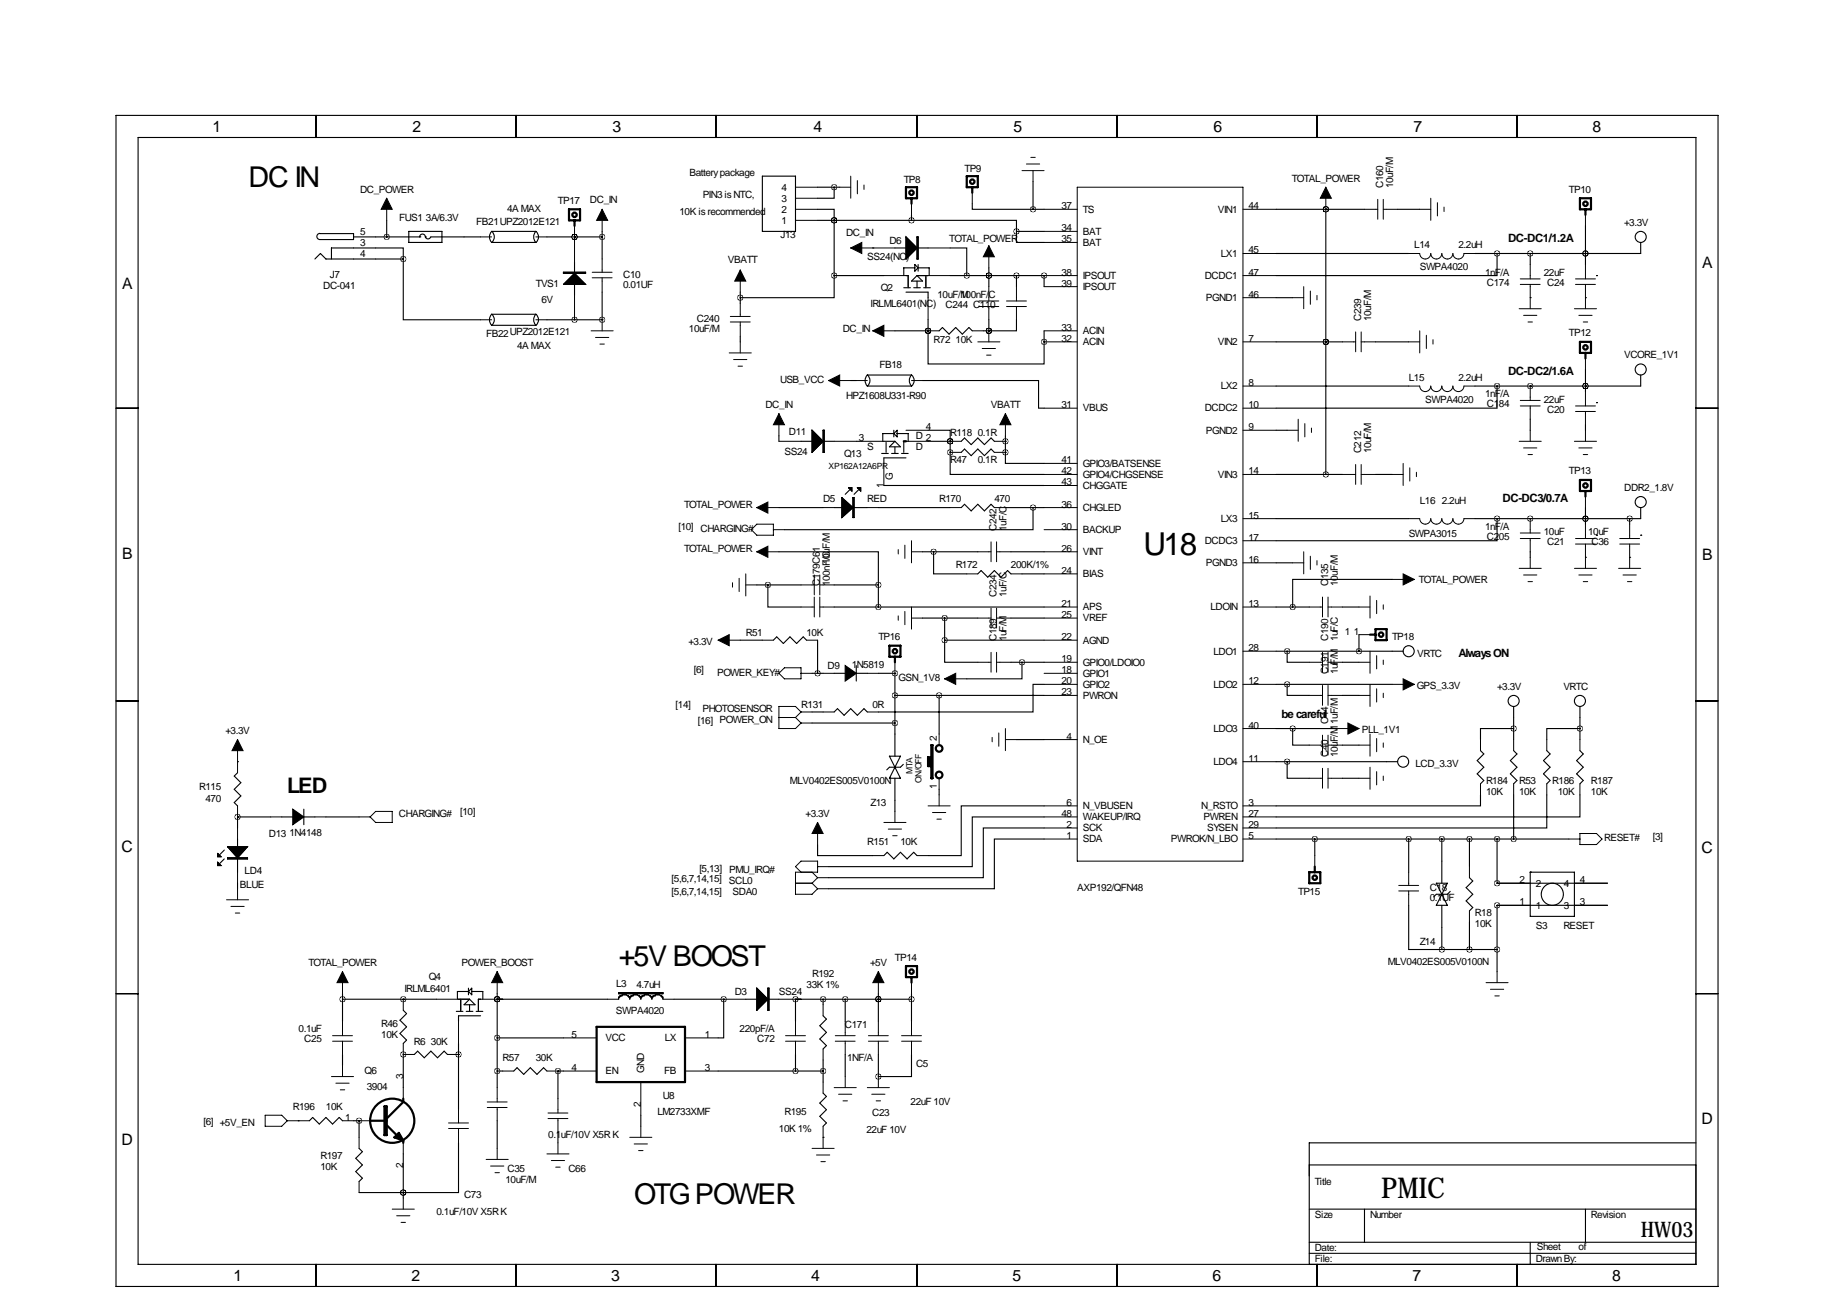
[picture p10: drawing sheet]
<svg xmlns="http://www.w3.org/2000/svg" width="419mm" height="297mm" viewBox="0 0 419 297" stroke-linecap="round" stroke-linejoin="round" font-family="sans-serif">
<g fill="none" stroke="#000" stroke-width=".25">
<path d="M26.7 26.5h368.3v269.3h-368.3zM31.7 31.6h358.2v259.1h-358.2zM72.6 26.5v5.1M118.6 26.5v5.1M164.6 26.5v5.1M210.8 26.5v5.1M256.8 26.5v5.1M302.8 26.5v5.1M348.7 26.5v5.1M72.4 59.5l1.3-1.2 1.2 1.2h17.8M73 53.9l.5-.2h7.8v1.4h-7.8a.71 .71 0 0 1-.6-.5 .71 .71 0 0 1 .1-.7zM76.2 59.5v-2.5h16.5v2.5"/>
<path d="M81.3 54.5h15.2M88.9 54.5h.1M88.9 50.7v3.8M92.7 59.5v14h17.8M94 53.2h7.6v2.5h-7.6zM96.5 54.5a.66 .66 0 0 1 .6-.7 .66 .66 0 0 1 .7 .7M96.5 54.5h.1M97.8 54.5a.66 .66 0 0 0 .6 .4 .66 .66 0 0 0 .6-.4M97.8 54.5h.1M99.1 54.5h11.4M113 55.7a1.83 1.83 0 0 1 0-2.5h10.2a1.83 1.83 0 0 0 0 2.5M113 53.2a1.68 1.68 0 0 1 0 2.6l10.2-.1"/>
<path d="M123.2 53.2a1.68 1.68 0 0 1 0 2.6M125.7 54.5h12.7M132.1 54.5h.1M132.1 54.5v.7M138.4 53.2v6.3M175.3 40.5h7.6v12.7h-7.6zM188 48.1h3.8v2.6M188 43h5M188 50.7h21.5M191.8 43v2.6h-3.8M191.8 50.7h.1M191.8 50.7v12.7"/>
<path d="M200.7 57h.1M205.7 57h7.7M208.3 54.5l2.5 2.5-2.5 2.5zM209.5 50.7h24.2v2.5M209.5 49.4v1.3M210.8 54.5h.3v5h-.3zM218.4 57h3.8v6.4M223.5 46.8v1.3h14M233.7 53.2v2.5h6.3M233.7 53.2h6.3M237.5 48.1h2.5M237.5 41.8v6.3"/>
<path d="M293.4 48.1h20.3M293.4 58.3h30.4M304.8 48.1h.1M304.8 48.1v61M321.3 48.1h5.1M344.2 58.3v5.1h-50.8M351.8 58.3v2.5M364.5 58.3h.1M364.5 51.9v8.9M377.2 55.7v2.6h-38.1M113 72.2l10.2 .1a1.83 1.83 0 0 0 0 2.5h-10.2M113 72.3a1.83 1.83 0 0 0 0 2.5"/>
<path d="M113 72.2a1.68 1.68 0 0 1 0 2.6M123.2 72.2a1.68 1.68 0 0 1 0 2.6M125.7 73.5h12.7M129.5 62.6h5.1v.3h-5.1zM132.1 73v.5M132.1 60.3v7.6M132.1 62.9l2.5 2.5h-5.1zM138.4 73.5h.1M138.4 67.2v6.3M170.2 67.2v2.5M170.2 77.3v1.3M191.8 63.4v5h-21.6"/>
<path d="M191.8 63.4h11.4M205.7 76.1h7.7M207.8 66.2h1.5M208.3 63.4h.5v2.8M208.3 67.2h5.1v1.2M210.1 66.2h1.5M210.3 61.6h-2.5v1.8M210.3 60.8l.8 .8-.8 .7zM210.8 64.6v1.6M210.8 63.4l1.3 1.2h-2.6zM210.8 63.4h2.6M211.1 61.6h2.5v1.8"/>
<path d="M211.1 60.8v1.5M212.3 66.2h1.6M212.9 63.4v2.8M213.4 76.1v7.6h26.6v-5.1M213.4 76.1h.1M213.4 73.5v2.6M215.9 76.1l.8-.8 1.5 1.5 1.5-1.5 1.5 1.5 1.6-1.5 .7 .8M218.4 63.4h21.6M226.1 76.1h1.2M227.3 76.1h.1M227.3 63.4h.1M227.3 61.6v4.3"/>
<path d="M227.3 73.5v2.6M233.7 73.5v2.6h-6.4M233.7 63.4v2.5M240 78.6h.1M240 63.4h.1M240 63.4v2.5M240 76.1v2.5M293.4 68.4h3.8M293.4 78.6h15.2M304.8 78.6h.1M316.2 78.6h7.6M351.8 68.4h.1"/>
<path d="M364.5 68.4h.1M367 63.4h.1M26.7 93.8h5M186.7 98.9l2.5 2.6-2.5 2.5zM189.2 98.9h.3v5.1h-.3zM195.6 87.5h1.2M199.4 86.2h10.1M199.4 86.2a1.83 1.83 0 0 0 0 2.5l10.1 .1a1.84 1.84 0 0 1 .1-2.6M199.4 86.2a1.68 1.68 0 0 1 0 2.6M205.5 99.7l.7-.8v1.5zM205.5 99.7h-2.6v1.8M205.5 98.9v1.5"/>
<path d="M206.2 99.7h2.6v1.8M209.6 86.2a1.68 1.68 0 0 1 0 2.6M212.1 87.5h26.7v6.3h1.2M213.4 98.9h5v2.6M293.4 98.9h2.5M293.4 88.8h30.4M344.2 88.8v5h-50.8M351.8 88.8h.1M351.8 96.4v2.5M364.5 88.8h.1M364.5 88.8v1.2M364.5 84.9v3.9"/>
<path d="M364.5 97.6v1.3M367 92.6h.1M377.2 86.2v2.6h-38.1M389.9 93.8h5.1M179.1 116.7h10.1M179.1 100.2v1.3M184.1 101.5h7.7M191.8 116.7h7.6M193.5 114.4l2.6 2.3-2.6 2.3zM195.1 112.1h.7v.8zM195.3 112.6l-1 1.1M196.1 114.4h.2v4.6h-.2z"/>
<path d="M196.8 101.5h1.3M197.1 112.1h.8v.8zM197.4 112.6l-1.1 1.1M201.9 116.7h16.5M202.7 104.3h1.5M203.2 101.5h2.5M203.2 111.6h36.8M203.7 101.7v2.3M205 104.3h1.5M205.7 102.7v1.6M205.7 101.5l1.3 1.2h-2.5zM207.3 104.3h1.5"/>
<path d="M208.3 101.5h-.5v2.5M208.3 105.3h-5.1v1.2M213.4 101.5h5M218.4 104v5.1h21.6M218.4 101.5h.1M218.4 104h.1M218.4 101.5v2.5M221 116.7l.7-.8 1.6 1.6 1.5-1.6 1.5 1.6 1.5-1.6 .8 .8M221 101.5l.7-.8 1.6 1.5 1.5-1.5 1.5 1.5 1.5-1.5 .8 .8M221 104l.7-.8 1.6 1.6 1.5-1.6 1.5 1.6 1.5-1.6 .8 .8M231.1 101.5h.1M231.1 104h.1"/>
<path d="M231.1 104v2.5h8.9M231.1 116.7h8.9M231.1 100.2v3.8M237.5 116.7v5.1h-57.2M293.4 109.1h15.2M293.4 119.2h30.4M316.2 109.1h3.8M344.2 119.2v5.1h-50.8M351.8 119.2h.1M364.5 119.2v1.3M364.5 119.2h.1M364.5 116.7v2.5"/>
<path d="M374.6 119.2v1.3M377.2 116.7v2.5h-38.1M174 134.5h10.1M176.5 134.5v5.1h7.6M179.1 126.9h22.8v7.6M191.8 134.5h10.1M191.8 139.6h48.2M201.9 134.5v5.1M212.1 126.9h12.7M214.6 126.9v5h7.6M224.8 131.9l.8-.7 1.5 1.5 1.5-1.5 1.5 1.5 1.5-1.5 .8 .7M232.4 126.9h7.6"/>
<path d="M234.9 131.9h5.1M293.4 129.4h3.8M293.4 139.6h7.6M308.6 139.6h3.8M320 133.2h-22.8v6.4M351.8 126.9v1.2M364.5 128.1h.1M367 123h.1M374.6 128.1h.1M377.2 123h.1M170.2 147.2h5.1M177.8 147.2l.8-.8 1.5 1.5 1.5-1.5 1.5 1.5 1.6-1.5 .7 .8"/>
<path d="M186.7 154.8h1.3M188 154.8h1.2M188 147.2v7.6M191.8 154.8h2.5M196.8 153v3.6M196.8 154.8h2.6M201.9 154.8h3.8M205.7 154.8h.1M205.7 154.8v19M205.7 159.9h34.3M212.1 142.1h12.7M215.9 159.9v8.9"/>
<path d="M217.2 147.2v5.1h7.6M217.2 147.2h22.8M217.2 142.1v5.1M232.4 142.1h7.6M232.4 152.3h7.6M234.9 152.3v3.8h-12.7M240 157.3h-2.5v6.4h-35.6M293.4 149.7h29.2M293.4 157.3h26.6M295.9 149.7v2.6h5.1M295.9 157.3v2.6h5.1M308.6 159.9h3.8"/>
<path d="M308.6 152.3h3.8M312.4 145.9v3.8M26.7 161.1h5M54.6 175.1h.1M54.6 177.7l-.8 .7 1.6 1.5-1.6 1.6 1.6 1.5-1.6 1.5 .8 .8M186.7 163.7h2.5M186.7 166.2h19M191.8 163.7l.7-.8 1.6 1.6 1.5-1.6 1.5 1.6 1.5-1.6 .8 .8M204.5 173.8h2.5l-2.5 5.1h2.5zM205.7 178.9v7.6M207.7 175.7l-.7 .7h-2.5l-.6 .6M233.7 170h6.3"/>
<path d="M293.4 175.1h27.9M293.4 167.5h13.9M295.9 175.1v3.8h5.1M297.2 167.5v3.8h3.8M308.6 178.9h3.8M308.6 171.3h3.8M340.4 172.6l.7 .7-1.5 1.6 1.5 1.5-1.5 1.5 1.5 1.5-.7 .8M348 167.5h-7.6v2.5M348 172.6l.7 .7-1.5 1.6 1.5 1.5-1.5 1.5 1.5 1.5-.7 .8M348 162.4v7.6M355.6 172.6l.8 .7-1.6 1.6 1.6 1.5-1.6 1.5 1.6 1.5-.8 .8M363.2 167.5h-7.6v2.5"/>
<path d="M363.2 172.6l.8 .7-1.5 1.6 1.5 1.5-1.5 1.5 1.5 1.5-.8 .8M363.2 162.4v7.6M389.9 161.1h5.1M50 196.2l.8 .8h-.8zM50 198.2l.8 .8h-.8zM51.6 197.5l-1.1 1M51.6 195.4l-1.1 1.1M52.3 194.7h4.6l-2.3 2.5zM52.3 197.2h4.6v.3h-4.6zM54.6 187.8h.1M54.6 187.8v2.6M54.6 192.9v7.6"/>
<path d="M54.6 187.8h7.6M64.8 187.8h2.5M69.8 186v3.6M69.8 187.8h2.6M74.9 187.8h7.6M188 194.2v2.5h12.7M203.2 196.7l.8-.8 1.5 1.6 1.5-1.6 1.5 1.6 1.6-1.6 .7 .8M215.9 181.5v1.2M240 192.9h-11.4v11.4h-38.1M240 190.4h-13.9v11.4h-35.6M240 187.8h-16.5v11.4h-33M240 185.3h-19v11.4h-7.6"/>
<path d="M293.4 192.9h67.3M302.3 192.9v3.8M323.8 192.9v7.6M331.5 192.9v10.2M337.8 192.9v6.3M340.4 182.7v2.6h-47M344.2 192.9v10.2M348 182.7v10.2M355.6 182.7v7.7h-62.2M363.2 182.7v5.1h-69.8M54.6 203.1v1.2M323.8 208.1v10.2h7.7"/>
<path d="M330.2 203.1h2.5l-2.5 5h2.5zM331.5 208.1v10.2M331.5 218.3h12.7M333.4 204.9l-.7 .7h-2.5l-.6 .6M337.8 201.8l.8 .8-1.5 1.5 1.5 1.5-1.5 1.5 1.5 1.5-.8 .8M337.8 211.9v6.4M344.2 208.1h.1M344.2 203.1h.1M344.2 203.1h25.4M344.2 208.1h25.4M344.2 208.1v15.3M351.8 200.5h.1"/>
<path d="M351.8 200.5h10.1v10.2h-10.1zM26.7 228.5h5M78.7 229.7h21.6M78.7 228.5v6.3M92.7 229.7h.1M92.7 232.3l.8 .7-1.6 1.6 1.6 1.5-1.6 1.5 1.6 1.5-.8 .8M104.9 232.5h1.5M105.4 229.7h2.5M105.4 239.9v15.2M105.9 229.7v2.8M107.2 232.5h1.5M107.7 228h-2.5v1.7"/>
<path d="M107.7 228l.8-.8v1.5zM107.7 227.2v1.5M107.9 229.7l1.3 1.3h-2.5zM107.9 231v1.5M108.5 228h2.5v1.7M109.5 232.5h1.5M110.5 229.7h-.5v2.8M110.5 233.5h-5.1v1.3M114.3 229.7h.1M114.3 229.7h25.4M114.3 228.5v21.5M114.3 238.6h15.2"/>
<path d="M142.2 228.2h10.2v.3h-10.2zM142.2 229.7v-.5h.3v-.2h.5v-.3h1l.5 .3v.2h.5v-.2h.5v-.3h1.1l.5 .3v.2h.5v-.2h.5v-.3h1l.5 .3v.2h.5v-.2h.5v-.3h1l.5 .3v.2h.3v.5M144.8 229.2v.5M147.3 229.2v.5M149.9 229.2v.5M154.9 229.7h11.5M166.4 229.7h.1M166.4 229.7v8.9h-1.3M171.4 229.7h7.7M174 227.2l2.5 2.5-2.5 2.6zM176.5 227.2h.3v5.1h-.3zM189.2 233.5l.8 .8-1.5 1.5 1.5 1.5-1.5 1.6 1.5 1.5-.8 .8"/>
<path d="M189.2 229.7v1.3M194.3 229.7v5.1M201.9 229.7h.1M201.9 228.5v6.3M209.5 229.7h-26.6v5.1M209.5 228.5v6.3M389.9 228.5h5.1M68.6 257.7h.1M71.1 257.7l.8-.8 1.5 1.5 1.5-1.5 1.6 1.5 1.5-1.5 .7 .8M78.7 242.4v2.6M81.3 257.7h1.2M82.5 257.7h.1"/>
<path d="M82.5 257.7v3.8M92.7 242.4h.1M92.7 242.4v7.6M95.2 242.4l.8-.7 1.5 1.5 1.6-1.5 1.5 1.5 1.5-1.5 .8 .7M105.4 242.4h.1M114.3 257.7v6.3M114.3 246.2h1.3M118.1 246.2l.8-.7 1.5 1.5 1.5-1.5 1.5 1.5 1.6-1.5 .7 .7M128.3 246.2h.1M128.3 246.2v6.4M128.3 246.2h1.2M147.3 256.4v2.5"/>
<path d="M165.1 246.2h24.1M182.9 242.4v3.8M189.2 251.3l.8 .8-1.5 1.5 1.5 1.5-1.5 1.6 1.5 1.5-.8 .7M189.2 243.7v5.1M194.3 242.4v5.1M201.9 247.5h.1M201.9 242.4v5.1M209.5 242.4v5.1h-7.6M82.5 264l.8 .8-1.5 1.5 1.5 1.5-1.5 1.6 1.5 1.5-.8 .7M82.5 274.2h10.2M92.7 274.2h.1M92.7 265.3v10.1"/>
<path d="M105.4 262.7v11.5h-12.7M128.3 260.2v2.5M189.2 261.5h.1M301 278h88.9M301 267.8h88.9M313.7 278v7.6M364.5 278v7.6M389.9 262.7h-88.9v28M72.6 290.7v5.1M118.6 290.7v5.1M164.6 290.7v5.1M210.8 290.7v5.1"/>
<path d="M256.8 290.7v5.1M301 285.6h88.9M301 288.1h88.9M302.8 290.7v5.1M348.7 290.7v5.1M351.8 285.6v5.1"/>
<circle cx="377.2" cy="54.5" r="1.27"/>
<circle cx="377.2" cy="84.9" r="1.27"/>
<circle cx="377.2" cy="115.4" r="1.27"/>
<circle cx="323.8" cy="149.7" r="1.27"/>
<circle cx="322.6" cy="175.1" r="1.27"/>
<circle cx="348" cy="161.1" r="1.27"/>
<circle cx="363.2" cy="161.1" r="1.27"/>
<circle cx="356.9" cy="205.6" r="2.54"/>
</g>
<g fill="none" stroke="#000" stroke-width=".23">
<path d="M234.9 39.2h5.1M236 37.7h3M237 36.2h1M237.5 39.2v2.6M88.9 45.6v5.1M110.5 54.5h2.5M123.2 54.5h2.5M132.1 51.9v2.6M132.1 55.2v5.1M138.4 48.1v5.1M138.4 59.5v3.1M182.9 43h5.1"/>
<path d="M182.9 48.1h5.1M182.9 50.7h5.1M182.9 45.6h5.1M193 43h2.6M195.6 57h10.1M195.6 40.5v5.1M197.1 41.5v3.1M198.6 42.5v1M209.5 46.8v2.6M213.4 57h5M223.5 44.3v2.5M227.3 56.5v5.1"/>
<path d="M240 48.1h7.6M240 53.2h7.6M240 55.7h7.6M247.6 43h38.2v155h-38.2zM285.8 48.1h7.6M285.8 58.3h7.6M304.8 43v5.1M313.7 48.1h3M316.7 45.8v4.6M318 48.1h3.3M318 45.8v4.6M323.8 58.3h2.6a1.27 1.27 0 0 0 1.3 1.2 1.27 1.27 0 0 0 1.2-1.2 1.27 1.27 0 0 0 1.3 1.2 1.27 1.27 0 0 0 1.3-1.2 1.27 1.27 0 0 0 1.2 1.2 1.27 1.27 0 0 0 1.3-1.2 1.27 1.27 0 0 0 1.3 1.2 1.27 1.27 0 0 0 1.2-1.2h2.6"/>
<path d="M326.4 48.1h2.5M328.9 45.6v5.1M330.5 46.6v3M332 47.6v1M364.5 49.4v2.5M110.5 73.5h2.5M123.2 73.5h2.5M132.1 67.9v5.1M135.9 76.1h5.1M136.1 63.9h4.6M136.1 62.6h4.6M136.9 77.6h3.1"/>
<path d="M137.9 79.1h1M138.4 63.9v3.3M138.4 73.5v2.6M167.9 74h4.6M167.9 72.8h4.6M170.2 62.1v5.1M170.2 69.7v3.1M170.2 74v3.3M170.2 78.6v2.5M200.7 76.1h5M203.2 63.4h5.1M213.4 76.1h2.5"/>
<path d="M213.4 63.4h5M213.4 68.4v5.1M223.5 76.1h2.6M224.8 78.6h5.1M225 69.2h4.6M225 70.5h4.6M227.3 65.9v3.3M227.3 70.5v3M227.3 76.1v2.5M231.4 69.2h4.6M231.4 70.5h4.6M233.7 65.9v3.3"/>
<path d="M233.7 70.5v3M240 76.1h7.6M240 78.6h7.6M240 63.4h7.6M240 65.9h7.6M285.8 78.6h7.6M285.8 63.4h7.6M285.8 68.4h7.6M297.2 68.4h2.5M299.7 65.9v5.1M301.2 66.9v3.1M302.8 67.9v1"/>
<path d="M308.6 78.6h3.1M311.7 76.3v4.6M312.9 78.6h3.3M312.9 76.3v4.6M323.8 78.6h2.6M326.4 76.1v5M327.9 77.1v3M329.4 78.1v1M349.2 71h5.1M349.5 64.1h4.6M349.5 65.4h4.6M350.3 72.5h3"/>
<path d="M351.3 74h1M351.8 60.8v3.3M351.8 65.4v5.6M361.9 71h5.1M362.2 64.1h4.6M362.2 65.4h4.6M363 72.5h3M364 74h1M364.5 60.8v3.3M364.5 65.4v5.6M167.6 81.1h5.1M168.7 82.7h3"/>
<path d="M169.7 84.2h1M179.1 95.1v5.1M190.5 87.5h5.1M196.8 87.5h2.6M208.3 98.9h5.1M209.5 87.5h2.6M225.8 80.1h3.1M226.8 81.6h1M231.1 95.1v5.1M240 93.8h7.6M285.8 93.8h7.6M285.8 88.8h7.6"/>
<path d="M285.8 98.9h7.6M295.9 98.9h2.5M298.4 96.4v5.1M300 97.4v3M301.5 98.4v1M323.8 88.8h2.6a1.27 1.27 0 0 0 1.3 1.2 1.27 1.27 0 0 0 1.2-1.2 1.27 1.27 0 0 0 1.3 1.2 1.27 1.27 0 0 0 1.3-1.2 1.27 1.27 0 0 0 1.2 1.2 1.27 1.27 0 0 0 1.3-1.2 1.27 1.27 0 0 0 1.3 1.2 1.27 1.27 0 0 0 1.2-1.2h2.6M349.5 92.1h4.6M349.5 93.3h4.6M351.8 88.8v3.3M351.8 93.3v3.1M351.8 98.9v2.6M362.2 93.3h4.6"/>
<path d="M362.2 94.6h4.6M364.5 82.4v2.5M364.5 90v3.3M364.5 94.6v3M364.5 98.9v2.6M174 116.7h5.1M179.1 101.5h5M189.2 116.7h2.6M191.8 101.5h5M198.1 101.5h5.1M199.4 116.7h2.5M203.2 106.5v5.1"/>
<path d="M208.3 101.5h5.1M218.4 116.7h2.6M218.4 101.5h2.6M218.4 104h2.6M228.6 116.7h2.5M228.6 101.5h2.5M228.6 104h2.5M240 106.5h7.6M240 109.1h7.6M240 111.6h7.6M240 116.7h7.6M285.8 109.1h7.6"/>
<path d="M285.8 119.2h7.6M308.6 109.1h3.1M311.7 106.8v4.6M312.9 109.1h3.3M312.9 106.8v4.6M320 109.1h2.6M322.6 106.5v5.1M323.8 119.2h2.6a1.27 1.27 0 0 0 1.3 1.3 1.27 1.27 0 0 0 1.2-1.3 1.27 1.27 0 0 0 1.3 1.3 1.27 1.27 0 0 0 1.3-1.3 1.27 1.27 0 0 0 1.2 1.3 1.27 1.27 0 0 0 1.3-1.3 1.27 1.27 0 0 0 1.3 1.3 1.27 1.27 0 0 0 1.2-1.3h2.6M324.1 107.6v3M325.6 108.6v1M349.2 101.5h5.1M350.3 103h3"/>
<path d="M351.3 104.5h1M351.8 119.2v3.3M361.9 101.5h5.1M363 103h3M364 104.5h1M364.5 114.2v2.5M168.4 134v1M169.9 133v3M171.4 134.5h2.6M171.4 131.9v5.1M172.7 121.8l1.3-1.3h3.8v2.5h-3.8zM174 126.9h5.1"/>
<path d="M177.8 121.8h2.5M184.1 134.5h3.1M184.1 139.6h3.1M187.2 132.2v4.6M187.2 137.3v4.5M188.5 134.5h3.3M188.5 132.2v4.6M188.5 137.3v4.5M188.5 139.6h3.3M206.5 126.4v1M208 125.3v3.1M209.5 126.9h2.6"/>
<path d="M209.5 124.3v5.1M209.5 139.6v5M222.2 131.9h2.6M224.8 126.9h3M227.8 124.6v4.5M227.8 139.8v4.6M229.1 126.9h3.3M229.1 124.6v4.5M229.1 139.8v4.6M232.4 131.9h2.5M240 121.8h7.6M240 126.9h7.6"/>
<path d="M240 131.9h7.6M240 139.6h7.6M285.8 139.6h7.6M285.8 124.3h7.6M285.8 129.4h7.6M297.2 129.4h2.5M299.7 126.9v5M301 139.6h3M301.2 127.9v3M302.8 128.9v1M304 137.3v4.5M305.3 137.3v4.5"/>
<path d="M305.3 139.6h3.3M312.4 139.6h2.6M315 137v5.1M316.5 138v3.1M318 139.1v1M320 133.2h5.1M349.2 130.7h5.1M349.5 122.5h4.6M349.5 123.8h4.6M350.3 132.2h3M351.3 133.7h1M351.8 123.8v3.1"/>
<path d="M351.8 128.1v2.6M361.9 130.7h5.1M362.2 123.8h4.6M362.2 125.1h4.6M363 132.2h3M364 133.7h1M364.5 120.5v3.3M364.5 125.1v5.6M372.1 130.7h5.1M372.4 123.8h4.5M372.4 125.1h4.5M373.1 132.2h3.1"/>
<path d="M374.1 133.7h1.1M374.6 120.5v3.3M374.6 125.1v5.6M165.1 147.2h5.1M175.3 147.2h2.5M179.1 154.8l1.2-1.3h3.8v2.6h-3.8zM184.1 154.8h2.6M185.4 147.2h2.6M189.2 154.8h2.6M199.4 154.8h2.5M205.7 152.3v2.5M206.5 141.6v1"/>
<path d="M208 140.6v3M209.5 142.1h2.6M217.2 156.1h5M224.8 142.1h3M224.8 152.3h3M227.8 150v4.5M229.1 142.1h3.3M229.1 152.3h3.3M229.1 150v4.5M240 142.1h7.6M240 147.2h7.6M240 152.3h7.6"/>
<path d="M240 154.8h7.6M240 157.3h7.6M240 159.9h7.6M285.8 149.7h7.6M285.8 157.3h7.6M301 152.3h3M301 159.9h3M304 150v4.5M304 157.6v4.6M305.3 150v4.5M305.3 157.6v4.6M305.3 152.3h3.3"/>
<path d="M305.3 159.9h3.3M312.4 152.3h2.6M312.4 159.9h2.6M312.4 145.9h2.6M315 149.7v5.1M315 157.3v5.1M316.5 150.7v3.1M316.5 158.4v3M318 151.8v1M318 159.4v1M320 157.3h5.1M54.6 170v7.7"/>
<path d="M179.1 165h3.8M182.9 165l1.2 1.2M184.1 163.7l-1.2-1.3h-3.8v5.1h3.8l1.2-1.3M184.1 163.7h2.6M184.1 163.7l-1.2 1.3M184.1 166.2h2.6M189.2 163.7h2.6M199.4 163.7h2.5M215.9 168.8v2.5M215.9 178.9v2.6M228.1 169.5v1M229.6 168.5v3.1"/>
<path d="M231.1 170h2.6M231.1 167.5v5.1M240 170h7.6M285.8 167.5h7.6M285.8 175.1h7.6M301 178.9h3M301 171.3h3M304 169v4.6M304 176.6v4.6M305.3 178.9h3.3M305.3 169v4.6M305.3 176.6v4.6"/>
<path d="M305.3 171.3h3.3M307.3 167.5h5.1M312.4 178.9h2.6M312.4 171.3h2.6M315 168.8v5M315 176.4v5.1M316.5 169.8v3M316.5 177.4v3.1M318 170.8v1M318 178.4v1M340.4 170v2.6M348 170v2.6"/>
<path d="M355.6 170v2.6M363.2 170v2.6M54.6 185.3v2.5M54.6 190.4v2.5M62.2 187.8h2.6M72.4 187.8h2.5M82.5 187.8h2.6M85.1 187.8l1.3-1.3h3.8v2.6h-3.8zM188 199.2h2.5M188 189.1v5.1M200.7 196.7h2.5M203.2 189.1h5.1"/>
<path d="M204.2 190.6h3.1M205.2 192.1h1M205.7 186.5v2.6M210.8 196.7h2.6M213.4 185.3h5M214.4 186.8h3M215.4 188.3h1M215.9 182.7v2.6M240 187.8h7.6M240 190.4h7.6M240 192.9h7.6M240 185.3h7.6"/>
<path d="M285.8 187.8h7.6M285.8 190.4h7.6M285.8 192.9h7.6M285.8 185.3h7.6M302.3 196.7v2.5M337.8 199.2v2.6M340.4 180.2v2.5M348 180.2v2.5M355.6 180.2v2.5M360.7 192.9h2.5M363.2 180.2v2.5M363.2 191.6h3.8l1.3 1.3-1.3 1.3h-3.8z"/>
<path d="M52.1 206.9h5M53.1 208.4h3M54.1 209.9h1M54.6 200.5v2.6M54.6 204.3v2.6M182.9 203.1h3.8M184.1 200.5l-1.2-1.3 1.2-1.2h3.9v2.5h-5.1v5.1h3.8l1.3-1.3M186.7 203.1l1.3 1.2M186.7 200.5l1.3 1.3M188 204.3h2.5M188 201.8h2.5M188 201.8l-1.3 1.3"/>
<path d="M321.6 204.8h4.5M321.6 203.6h4.5M323.8 200.5v3.1M323.8 204.8v3.3M337.8 209.4v2.5M344.2 208.1h7.6M344.2 203.1h7.6M361.9 208.1h7.7M361.9 203.1h7.7M76.5 238.1h4.5M76.5 239.4h4.5M78.7 223.4v5.1"/>
<path d="M78.7 234.8v3.3M78.7 239.4v3M92.7 229.7v2.6M92.7 239.9v2.5h2.5M100.3 229.7h5.1M105.4 234.8v5.1M110.5 229.7h5.1M114.3 223.4v5.1M129.5 238.6h7.7M139.7 229.7h2.5M152.4 229.7h2.5M157.5 238.6h7.6"/>
<path d="M166.4 229.7h5M179.1 229.7h5M180.6 238.1h4.6M180.6 239.4h4.6M182.9 234.8v3.3M182.9 239.4v3M189.2 231v2.5M192 238.1h4.6M192 239.4h4.6M194.3 234.8v3.3M194.3 239.4v3M199.6 238.1h4.6"/>
<path d="M199.6 239.4h4.6M201.9 223.4v5.1M201.9 234.8v3.3M201.9 239.4v3M207.3 238.1h4.5M207.3 239.4h4.5M209.5 225.9v2.6M209.5 234.8v3.3M209.5 239.4v3M341.6 225.9h5.1M342.6 227.4h3.1M343.7 229h1"/>
<path d="M344.2 223.4v2.5M61 256.4h3.8l1.2 1.3-1.2 1.2h-3.8zM66 257.7h5.1M76.2 247.5h5.1M77.2 249h3.1M78.2 250.6h1M78.7 257.7h2.6M78.7 245v2.5M82.5 257.7h2.6M92.7 250v2.6M102.9 242.4h2.5M103.1 259.4h4.6"/>
<path d="M103.1 258.2h4.6M105.4 255.1v3.1M105.4 259.4v3.3M112 253.4h4.6M112 254.6h4.6M114.3 250v3.4M114.3 254.6v3.1M115.6 246.2h2.5M125.7 246.2h2.6M126 255.9h4.6M126 257.2h4.6M128.3 252.6v3.3"/>
<path d="M128.3 257.2v3M129.5 246.2h7.7M147.3 248.8v7.6M147.3 258.9v2.6M157.5 246.2h7.6M189.2 241.2v2.5M189.2 248.8v2.5M189.2 258.9v5.1M191.8 250h5M192.8 251.6h3M193.8 253.1h1M194.3 247.5v2.5"/>
<path d="M199.4 250h5.1M200.4 251.6h3.1M201.4 253.1h1M201.9 247.5v2.5M82.5 261.5v2.5M82.5 271.6v2.6M90.2 278h5M91.2 279.5h3M92.7 262.7v2.6M92.7 275.4v2.6M111.8 266.6h5M112.8 268.1h3"/>
<path d="M113.8 269.6h1M114.3 264v2.6M125.7 265.3h5.1M126.7 266.8h3.1M127.8 268.3h1M128.3 262.7v2.6M144.8 261.5h5.1M145.8 263h3M146.8 264.5h1M186.7 264h5.1M187.7 265.5h3.1M188.7 267.1h1"/>
<path d="M92.2 281h1"/>
</g>
<g fill="#000" stroke="#000" stroke-width=".25">
<path d="M208.3 54.5l2.5 2.5-2.5 2.5zM210.8 54.5h.3v5h-.3zM132.1 62.9l2.5 2.5h-5.1zM129.5 62.6h5.1v.3h-5.1zM189.2 98.9h.3v5.1h-.3zM186.7 98.9l2.5 2.6-2.5 2.5zM193.5 114.4l2.6 2.3-2.6 2.3zM195.1 112.1h.7v.8zM196.1 114.4h.2v4.6h-.2zM197.1 112.1h.8v.8zM194.3 153l2.5 1.8-2.5 1.8zM214.1 171.3h.3v7.6h-.3v-2.8h-.7v-2h.7z"/>
<path d="M50 198.2l.8 .8h-.8zM50 196.2l.8 .8h-.8zM52.3 194.7h4.6l-2.3 2.5zM52.3 197.2h4.6v.3h-4.6zM67.3 186l2.5 1.8-2.5 1.8zM142.2 228.2h10.2v.3h-10.2zM174 227.2l2.5 2.5-2.5 2.6zM176.5 227.2h.3v5.1h-.3zM88.4 254.4h.5v6.6h-.5zM90.7 261.5l1-1 1 1.7z"/>
</g>
<g fill="none" stroke="#000" stroke-width=".51">
<path d="M130.8 48.1h2.5v2.6h-2.5zM132.1 50.7v1.2M208.3 43h2.5v2.6h-2.5zM209.5 45.6v1.2M222.2 40.5h2.6v2.5h-2.6zM223.5 43v1.3M363.2 45.6h2.6v2.5h-2.6zM364.5 48.1v1.3M363.2 78.6h2.6v2.5h-2.6zM364.5 81.1v1.3M207.8 101.5h.5M363.2 110.3h2.6v2.6h-2.6z"/>
<path d="M364.5 112.9v1.3M204.5 148.4h2.5v2.6h-2.5zM205.7 151v1.3M315 145.9h1.2M316.2 144.6h2.6v2.6h-2.6zM214.1 171.3h.3v7.6h-.3v-2.8h-.7v-2h.7zM302.3 199.2v1.3M301 200.5h2.5v2.6h-2.5zM137.2 236.1h20.3v12.7h-20.3zM208.3 222.1h2.5v2.5h-2.5zM209.5 224.6v1.3M85.1 257.7h3.8"/>
<path d="M88.4 254.4h.5v6.6h-.5zM88.9 258.7l2.3 2.3M92.7 252.6v.8l-3.8 3.8M90.7 261.5l1-1 1 1.7zM92.7 262.2v.5"/>
<circle cx="132.1" cy="49.4" r=".51"/>
<circle cx="209.5" cy="44.3" r=".51"/>
<circle cx="223.5" cy="41.8" r=".51"/>
<circle cx="364.5" cy="46.8" r=".51"/>
<circle cx="364.5" cy="79.9" r=".51"/>
<circle cx="364.5" cy="111.6" r=".51"/>
<circle cx="205.7" cy="149.7" r=".51"/>
<circle cx="317.5" cy="145.9" r=".51"/>
<circle cx="215.9" cy="172.1" r=".76"/>
<circle cx="215.9" cy="178.2" r=".76"/>
<circle cx="302.3" cy="201.8" r=".51"/>
<circle cx="209.5" cy="223.4" r=".51"/>
<circle cx="90.2" cy="257.7" r="5.1"/>
</g>
<g fill="#000" stroke="#000" stroke-width=".23">
<path d="M88.9 45.6l1.3 2.5h-2.6zM138.4 48.1l1.3 2.6h-2.5zM195.6 57l2.5-1.3v2.6zM227.3 56.5l1.3 2.5h-2.5zM304.8 43l1.3 2.6h-2.6zM170.2 62.1l1.2 2.5h-2.5zM200.7 76.1l2.5-1.3v2.5zM179.1 95.1l1.2 2.5h-2.5zM190.5 87.5l2.5-1.3v2.6zM231.1 95.1l1.3 2.5h-2.5zM174 116.7l2.5-1.3v2.6zM174 126.9l2.5-1.3v2.5z"/>
<path d="M322.6 131.9l2.5 1.3-2.5 1.3zM165.1 147.2l2.5-1.3v2.5zM217.2 156.1l2.5-1.3v2.5zM322.6 156.1l2.5 1.2-2.5 1.3zM54.6 170l1.3 2.6h-2.6zM309.9 166.2l2.5 1.3-2.5 1.3zM188 189.1l1.2 2.5h-2.5zM78.7 223.4l1.3 2.5h-2.5zM114.3 223.4l1.3 2.5h-2.6zM201.9 223.4l1.3 2.5h-2.5z"/>
</g>
<path d="M138.4 54.5a.05 .05 0 0 0 .1 0 .05 .05 0 0 0-.1 0zM132 54.5a.05 .05 0 0 0 .1 0 .05 .05 0 0 0-.1 0zM331.4 192.9a.05 .05 0 0 0 .1 0 .05 .05 0 0 0-.1 0zM347.9 192.9a.05 .05 0 0 0 .1 0 .05 .05 0 0 0-.1 0zM344.1 192.9a.05 .05 0 0 0 .1 0 .05 .05 0 0 0-.1 0zM233.6 53.2a.05 .05 0 0 0 .1 0 .05 .05 0 0 0-.1 0zM191.7 50.7a.05 .05 0 0 0 .1 0 .05 .05 0 0 0-.1 0zM189.2 246.2a.05 .05 0 0 0 .1 0 .05 .05 0 0 0-.1 0zM189.2 229.7a.05 .05 0 0 0 .1 0 .05 .05 0 0 0-.1 0zM194.3 229.7a.05 .05 0 0 0 .1 0 .05 .05 0 0 0-.1 0zM176.5 134.5a.05 .05 0 0 0 .1 0 .05 .05 0 0 0-.1 0zM297.1 139.6a.05 .05 0 0 0 .1 0 .05 .05 0 0 0-.1 0zM78.7 229.7a.05 .05 0 0 0 .1 0 .05 .05 0 0 0-.1 0zM92.7 229.7a.05 .05 0 0 0 .1 0 .05 .05 0 0 0-.1 0zM347.9 167.5a.05 .05 0 0 0 .1 0 .05 .05 0 0 0-.1 0zM344.1 119.2a.05 .05 0 0 0 .1 0 .05 .05 0 0 0-.1 0zM351.7 119.2a.05 .05 0 0 0 .1 0 .05 .05 0 0 0-.1 0zM363.2 167.5a.05 .05 0 0 0 .1 0 .05 .05 0 0 0-.1 0zM295.9 149.7a.05 .05 0 0 0 .1 0 .05 .05 0 0 0-.1 0zM364.4 58.3a.05 .05 0 0 0 .1 0 .05 .05 0 0 0-.1 0zM344.1 58.3a.05 .05 0 0 0 .1 0 .05 .05 0 0 0-.1 0zM351.7 58.3a.05 .05 0 0 0 .1 0 .05 .05 0 0 0-.1 0zM344.1 88.8a.05 .05 0 0 0 .1 0 .05 .05 0 0 0-.1 0zM364.4 88.8a.05 .05 0 0 0 .1 0 .05 .05 0 0 0-.1 0zM351.7 88.8a.05 .05 0 0 0 .1 0 .05 .05 0 0 0-.1 0zM295.9 175.1a.05 .05 0 0 0 .1 0 .05 .05 0 0 0-.1 0zM214.6 126.9a.05 .05 0 0 0 .1 0 .05 .05 0 0 0-.1 0zM217.1 142.1a.05 .05 0 0 0 .1 0 .05 .05 0 0 0-.1 0zM344.1 218.3a.05 .05 0 0 0 .1 0 .05 .05 0 0 0-.1 0zM227.3 76.1a.05 .05 0 0 0 .1 0 .05 .05 0 0 0-.1 0zM227.3 63.4a.05 .05 0 0 0 .1 0 .05 .05 0 0 0-.1 0zM233.6 63.4a.05 .05 0 0 0 .1 0 .05 .05 0 0 0-.1 0zM240 63.4a.05 .05 0 0 0 .1 0 .05 .05 0 0 0-.1 0zM201.9 139.6a.05 .05 0 0 0 .1 0 .05 .05 0 0 0-.1 0zM217.1 147.2a.05 .05 0 0 0 .1 0 .05 .05 0 0 0-.1 0zM201.9 134.5a.05 .05 0 0 0 .1 0 .05 .05 0 0 0-.1 0zM344.1 208.1a.05 .05 0 0 0 .1 0 .05 .05 0 0 0-.1 0zM344.1 203.1a.05 .05 0 0 0 .1 0 .05 .05 0 0 0-.1 0zM218.4 101.5a.05 .05 0 0 0 .1 0 .05 .05 0 0 0-.1 0zM218.4 101.5a.05 .05 0 0 0 .1 0 .05 .05 0 0 0-.1 0zM231.1 101.5a.05 .05 0 0 0 .1 0 .05 .05 0 0 0-.1 0zM213.3 76.1a.05 .05 0 0 0 .1 0 .05 .05 0 0 0-.1 0zM227.3 63.4a.05 .05 0 0 0 .1 0 .05 .05 0 0 0-.1 0zM191.7 63.4a.05 .05 0 0 0 .1 0 .05 .05 0 0 0-.1 0zM170.1 68.4a.05 .05 0 0 0 .1 0 .05 .05 0 0 0-.1 0zM213.3 76.1a.05 .05 0 0 0 .1 0 .05 .05 0 0 0-.1 0zM227.3 76.1a.05 .05 0 0 0 .1 0 .05 .05 0 0 0-.1 0zM364.4 119.2a.05 .05 0 0 0 .1 0 .05 .05 0 0 0-.1 0zM201.9 229.7a.05 .05 0 0 0 .1 0 .05 .05 0 0 0-.1 0zM166.3 229.7a.05 .05 0 0 0 .1 0 .05 .05 0 0 0-.1 0zM82.5 257.7a.05 .05 0 0 0 .1 0 .05 .05 0 0 0-.1 0zM92.7 274.2a.05 .05 0 0 0 .1 0 .05 .05 0 0 0-.1 0zM201.9 229.7a.05 .05 0 0 0 .1 0 .05 .05 0 0 0-.1 0zM205.7 159.9a.05 .05 0 0 0 .1 0 .05 .05 0 0 0-.1 0zM234.9 152.3a.05 .05 0 0 0 .1 0 .05 .05 0 0 0-.1 0zM240 78.6a.05 .05 0 0 0 .1 0 .05 .05 0 0 0-.1 0zM191.7 50.7a.05 .05 0 0 0 .1 0 .05 .05 0 0 0-.1 0zM374.6 119.2a.05 .05 0 0 0 .1 0 .05 .05 0 0 0-.1 0zM182.8 229.7a.05 .05 0 0 0 .1 0 .05 .05 0 0 0-.1 0zM182.8 246.2a.05 .05 0 0 0 .1 0 .05 .05 0 0 0-.1 0zM201.9 247.5a.05 .05 0 0 0 .1 0 .05 .05 0 0 0-.1 0zM105.4 242.4a.05 .05 0 0 0 .1 0 .05 .05 0 0 0-.1 0zM92.7 274.2a.05 .05 0 0 0 .1 0 .05 .05 0 0 0-.1 0zM92.7 242.4a.05 .05 0 0 0 .1 0 .05 .05 0 0 0-.1 0zM128.2 246.2a.05 .05 0 0 0 .1 0 .05 .05 0 0 0-.1 0zM222.2 63.4a.05 .05 0 0 0 .1 0 .05 .05 0 0 0-.1 0zM191.7 43a.05 .05 0 0 0 .1 0 .05 .05 0 0 0-.1 0zM209.5 50.7a.05 .05 0 0 0 .1 0 .05 .05 0 0 0-.1 0zM237.4 48.1a.05 .05 0 0 0 .1 0 .05 .05 0 0 0-.1 0zM364.4 119.2a.05 .05 0 0 0 .1 0 .05 .05 0 0 0-.1 0zM364.4 88.8a.05 .05 0 0 0 .1 0 .05 .05 0 0 0-.1 0zM364.4 58.3a.05 .05 0 0 0 .1 0 .05 .05 0 0 0-.1 0zM209.5 229.7a.05 .05 0 0 0 .1 0 .05 .05 0 0 0-.1 0zM302.2 192.9a.05 .05 0 0 0 .1 0 .05 .05 0 0 0-.1 0zM205.7 154.8a.05 .05 0 0 0 .1 0 .05 .05 0 0 0-.1 0zM138.4 73.5a.05 .05 0 0 0 .1 0 .05 .05 0 0 0-.1 0zM54.6 187.8a.05 .05 0 0 0 .1 0 .05 .05 0 0 0-.1 0zM237.4 116.7a.05 .05 0 0 0 .1 0 .05 .05 0 0 0-.1 0zM312.4 149.7a.05 .05 0 0 0 .1 0 .05 .05 0 0 0-.1 0zM337.8 192.9a.05 .05 0 0 0 .1 0 .05 .05 0 0 0-.1 0zM337.8 218.3a.05 .05 0 0 0 .1 0 .05 .05 0 0 0-.1 0zM323.8 192.9a.05 .05 0 0 0 .1 0 .05 .05 0 0 0-.1 0zM331.4 218.3a.05 .05 0 0 0 .1 0 .05 .05 0 0 0-.1 0zM297.1 167.5a.05 .05 0 0 0 .1 0 .05 .05 0 0 0-.1 0zM295.9 157.3a.05 .05 0 0 0 .1 0 .05 .05 0 0 0-.1 0zM187.9 154.8a.05 .05 0 0 0 .1 0 .05 .05 0 0 0-.1 0zM218.4 104a.05 .05 0 0 0 .1 0 .05 .05 0 0 0-.1 0zM231.1 104a.05 .05 0 0 0 .1 0 .05 .05 0 0 0-.1 0zM92.7 59.5a.05 .05 0 0 0 .1 0 .05 .05 0 0 0-.1 0zM132 54.5a.05 .05 0 0 0 .1 0 .05 .05 0 0 0-.1 0zM132 73.5a.05 .05 0 0 0 .1 0 .05 .05 0 0 0-.1 0zM205.7 166.2a.05 .05 0 0 0 .1 0 .05 .05 0 0 0-.1 0z" fill="#000" stroke="#000" stroke-width="1.3"/>
<text font-size="7.3" x="262.9" y="127.6">U18</text>
<g font-size="6.6">
<text x="57.1" y="43">DC IN</text>
<text x="142.2" y="222.1">+5V BOOST</text>
<text x="317.5" y="275.4">PMIC</text>
<text x="145.8" y="276.7">OTG POWER</text>
</g>
<g font-size="4.9">
<text x="66" y="182.2">LED</text>
<text x="377.2" y="284.3">HW03</text>
</g>
<g font-size="3.6">
<text x="48.8" y="30.3">1</text>
<text x="94.8" y="30.3">2</text>
<text x="140.8" y="30.3">3</text>
<text x="187" y="30.3">4</text>
<text x="233" y="30.3">5</text>
<text x="279" y="30.3">6</text>
<text x="324.9" y="30.3">7</text>
<text x="366.1" y="30.3">8</text>
<text x="391.3" y="61.5">A</text>
<text x="28.1" y="66.3">A</text>
<text x="28.1" y="128.6">B</text>
<text x="391.3" y="128.8">B</text>
<text x="28" y="195.9">C</text>
<text x="391.2" y="196.1">C</text>
<text x="28" y="263.2">D</text>
<text x="391.2" y="258.4">D</text>
<text x="53.7" y="294.4">1</text>
<text x="94.6" y="294.4">2</text>
<text x="140.5" y="294.4">3</text>
<text x="186.5" y="294.4">4</text>
<text x="232.7" y="294.4">5</text>
<text x="278.7" y="294.4">6</text>
<text x="324.7" y="294.4">7</text>
<text x="370.7" y="294.4">8</text>
</g>
<g font-size="2.6">
<text x="346.7" y="55.7">DC-DC1/1.2A</text>
<text x="346.7" y="86.2">DC-DC2/1.6A</text>
<text x="345.4" y="115.4">DC-DC3/0.7A</text>
<text x="335.3" y="151">Always ON</text>
<text x="294.6" y="165">be careful</text>
</g>
<g font-size="2.3">
<text x="158.5" y="40.5">Battery package</text>
<text x="221.7" y="39.5">TP9</text>
<text x="297" y="41.8">TOTAL_POWER</text>
<text x="82.8" y="44.3">DC_POWER</text>
<text x="128.3" y="46.8">TP17</text>
<text x="135.6" y="46.6">DC_IN</text>
<text x="161.5" y="45.6">PIN3 is NTC,</text>
<text x="179.7" y="46.3">3</text>
<text x="179.7" y="43.8">4</text>
<text x="207.8" y="42">TP8</text>
<text x="318" y="43.3" transform="rotate(-90 318 43.3)">C160</text>
<text x="320.3" y="43.3" transform="rotate(-90 320.3 43.3)">10uF/M</text>
<text x="360.7" y="44.3">TP10</text>
<text x="82.8" y="54">5</text>
<text x="91.8" y="50.9">FUS1</text>
<text x="97.9" y="50.9">3A/6.3V</text>
<text x="109.5" y="51.7">FB21UPZ2012E121</text>
<text x="116.6" y="48.6">4A MAX</text>
<text x="156.2" y="49.4">10K is recommended</text>
<text x="179.7" y="51.4">1</text>
<text x="179.7" y="48.9">2</text>
<text x="244" y="48.1">37</text>
<text x="244" y="53.2">34</text>
<text x="248.9" y="48.9">TS</text>
<text x="248.9" y="54">BAT</text>
<text x="280" y="48.9">VIN1</text>
<text x="287" y="48.1">44</text>
<text x="373.4" y="51.9">+3.3V</text>
<text x="82.8" y="56.5">3</text>
<text x="82.8" y="59">4</text>
<text x="179.5" y="54.7">J13</text>
<text x="194.5" y="54.2">DC_IN</text>
<text x="199.4" y="59.8">SS24(NC)</text>
<text x="204.5" y="56">D6</text>
<text x="218.2" y="55.7">TOTAL_POWER</text>
<text x="244" y="55.7">35</text>
<text x="248.9" y="56.5">BAT</text>
<text x="280.7" y="59">LX1</text>
<text x="287" y="58.3">45</text>
<text x="325.1" y="57">L14</text>
<text x="335.3" y="57">2.2uH</text>
<text x="75.8" y="63.9">J7</text>
<text x="123.2" y="65.9">TVS1</text>
<text x="143.3" y="63.9">C10</text>
<text x="167.3" y="60.6">VBATT</text>
<text x="244" y="65.9">39</text>
<text x="244" y="63.4">38</text>
<text x="248.9" y="64.1">IPSOUT</text>
<text x="277" y="64.1">DCDC1</text>
<text x="287" y="63.4">47</text>
<text x="326.4" y="62.1">SWPA4020</text>
<text x="341.4" y="63.4">1nF/A</text>
<text x="341.8" y="65.7">C174</text>
<text x="354.9" y="63.4">22uF</text>
<text x="355.7" y="65.7">C24</text>
<text x="74.3" y="66.4">DC-041</text>
<text x="124.5" y="69.7">6V</text>
<text x="143.3" y="66.2">0.01UF</text>
<text x="200.2" y="70.5">IRLML6401(NC)</text>
<text x="202.5" y="66.9">Q2</text>
<text x="215.5" y="68.4">10uF/M</text>
<text x="217.4" y="70.7">C244 C110</text>
<text x="220.8" y="68.4">100nF/C</text>
<text x="248.9" y="66.7">IPSOUT</text>
<text x="277.2" y="69.2">PGND1</text>
<text x="287" y="68.4">46</text>
<text x="111.8" y="77.6">FB22UPZ2012E121</text>
<text x="158.4" y="76.3">10uF/M</text>
<text x="160.2" y="74">C240</text>
<text x="193.8" y="76.3">DC_IN</text>
<text x="244" y="76.1">33</text>
<text x="248.9" y="76.8">ACIN</text>
<text x="312.9" y="73.8" transform="rotate(-90 312.9 73.8)">C239</text>
<text x="315.2" y="73.8" transform="rotate(-90 315.2 73.8)">10uF/M</text>
<text x="360.7" y="77.3">TP12</text>
<text x="118.9" y="80.1">4A MAX</text>
<text x="214.6" y="78.9">R72</text>
<text x="219.7" y="78.9">10K</text>
<text x="244" y="78.6">32</text>
<text x="248.9" y="79.4">ACIN</text>
<text x="280" y="79.4">VIN2</text>
<text x="287" y="78.6">7</text>
<text x="373.4" y="82.4">VCORE_1V1</text>
<text x="179.3" y="88">USB_VCC</text>
<text x="202.2" y="84.7">FB18</text>
<text x="280.7" y="89.5">LX2</text>
<text x="287" y="88.8">8</text>
<text x="323.8" y="87.5">L15</text>
<text x="335.3" y="87.5">2.2uH</text>
<text x="176" y="93.8">DC_IN</text>
<text x="194.5" y="91.8">HPZ1608U331-R90</text>
<text x="227.8" y="93.8">VBATT</text>
<text x="244" y="93.8">31</text>
<text x="248.9" y="94.6">VBUS</text>
<text x="277" y="94.6">DCDC2</text>
<text x="287" y="93.8">10</text>
<text x="327.7" y="92.6">SWPA4020</text>
<text x="341.4" y="91.3">1nF/A</text>
<text x="341.8" y="93.6">C184</text>
<text x="354.9" y="92.6">22uF</text>
<text x="355.7" y="94.9">C20</text>
<text x="181.4" y="99.9">D11</text>
<text x="197.4" y="101.5">3</text>
<text x="210.5" y="101">D 2</text>
<text x="212.9" y="98.9">4</text>
<text x="218.4" y="100.2">R118</text>
<text x="224.8" y="100.2">0.1R</text>
<text x="277.2" y="99.7">PGND2</text>
<text x="287" y="98.9">9</text>
<text x="180.3" y="104.5">SS24</text>
<text x="194.1" y="105">Q13</text>
<text x="199.4" y="103.5">S</text>
<text x="210.5" y="103.5">D</text>
<text x="218.4" y="106.5">R47</text>
<text x="224.8" y="106.5">0.1R</text>
<text x="244" y="106.5">41</text>
<text x="248.9" y="107.3">GPIO3/BATSENSE</text>
<text x="312.9" y="104.3" transform="rotate(-90 312.9 104.3)">C212</text>
<text x="315.2" y="104.3" transform="rotate(-90 315.2 104.3)">10uF/M</text>
<text x="203.2" y="112.3" transform="rotate(-90 203.2 112.3)">1</text>
<text x="205.2" y="110.3" transform="rotate(-90 205.2 110.3)">G</text>
<text x="244" y="109.1">42</text>
<text x="244" y="111.6">43</text>
<text x="248.9" y="109.8">GPIO4/CHGSENSE</text>
<text x="248.9" y="112.4">CHGGATE</text>
<text x="280" y="109.8">VIN3</text>
<text x="287" y="109.1">14</text>
<text x="360.7" y="109.1">TP13</text>
<text x="373.4" y="112.9">DDR2_1.8V</text>
<text x="157.3" y="116.7">TOTAL_POWER</text>
<text x="189.2" y="115.4">D5</text>
<text x="199.4" y="115.4">RED</text>
<text x="215.9" y="115.4">R170</text>
<text x="228.6" y="115.4">470</text>
<text x="244" y="116.7">36</text>
<text x="248.9" y="117.5">CHGLED</text>
<text x="287" y="119.2">15</text>
<text x="326.4" y="115.9">L16</text>
<text x="331.5" y="115.9">2.2uH</text>
<text x="156" y="121.8">[10]</text>
<text x="161" y="122.3">CHARGING#</text>
<text x="229.1" y="122" transform="rotate(-90 229.1 122)">C242</text>
<text x="231.4" y="122" transform="rotate(-90 231.4 122)">1uF/C</text>
<text x="244" y="121.8">30</text>
<text x="248.9" y="122.5">BACKUP</text>
<text x="277" y="125.1">DCDC3</text>
<text x="280.7" y="120">LX3</text>
<text x="287" y="124.3">17</text>
<text x="323.8" y="123.6">SWPA3015</text>
<text x="341.4" y="121.8">1nF/A</text>
<text x="341.8" y="124.1">C205</text>
<text x="354.9" y="123.1">10uF</text>
<text x="355.7" y="125.3">C21</text>
<text x="365.1" y="123.1">10uF</text>
<text x="365.9" y="125.3">C36</text>
<text x="157.3" y="126.9">TOTAL_POWER</text>
<text x="190.8" y="129.7" transform="rotate(-90 190.8 129.7)">10uF/M</text>
<text x="219.7" y="130.7">R172</text>
<text x="232.4" y="130.7">200K/1%</text>
<text x="244" y="126.9">26</text>
<text x="244" y="131.9">24</text>
<text x="248.9" y="127.6">VINT</text>
<text x="277.2" y="130.2">PGND3</text>
<text x="287" y="129.4">16</text>
<text x="188.5" y="134.7" transform="rotate(-90 188.5 134.7)">C179C61</text>
<text x="190.8" y="134.7" transform="rotate(-90 190.8 134.7)">100nF/C</text>
<text x="229.1" y="137.3" transform="rotate(-90 229.1 137.3)">C234</text>
<text x="231.4" y="137.3" transform="rotate(-90 231.4 137.3)">1uF/C</text>
<text x="248.9" y="132.7">BIAS</text>
<text x="305.3" y="134.7" transform="rotate(-90 305.3 134.7)">C135</text>
<text x="307.6" y="134.7" transform="rotate(-90 307.6 134.7)">10uF/M</text>
<text x="326.2" y="134">TOTAL_POWER</text>
<text x="244" y="139.6">21</text>
<text x="244" y="142.1">25</text>
<text x="248.9" y="140.3">APS</text>
<text x="248.9" y="142.9">VREF</text>
<text x="278.3" y="140.3">LDOIN</text>
<text x="287" y="139.6">13</text>
<text x="158.3" y="148.2">+3.3V</text>
<text x="171.4" y="146.2">R51</text>
<text x="185.4" y="146.2">10K</text>
<text x="201.9" y="147.2">TP16</text>
<text x="229.1" y="147.4" transform="rotate(-90 229.1 147.4)">C189</text>
<text x="231.4" y="147.4" transform="rotate(-90 231.4 147.4)">1uF/M</text>
<text x="244" y="147.2">22</text>
<text x="248.9" y="147.9">AGND</text>
<text x="287" y="149.7">28</text>
<text x="305.3" y="147.4" transform="rotate(-90 305.3 147.4)">C190</text>
<text x="307.6" y="147.4" transform="rotate(-90 307.6 147.4)">1uF/C</text>
<text x="309.2" y="145.9">1</text>
<text x="311.2" y="145.9">1</text>
<text x="320" y="147.2">TP18</text>
<text x="159.5" y="154.8">[6]</text>
<text x="164.8" y="155.3">POWER_KEY#</text>
<text x="190.3" y="153.8">D9</text>
<text x="195.8" y="153.5">1N5819</text>
<text x="244" y="152.3">19</text>
<text x="244" y="154.8">18</text>
<text x="248.9" y="153">GPIO0/LDOIO0</text>
<text x="248.9" y="155.6">GPIO1</text>
<text x="278.9" y="150.5">LDO1</text>
<text x="305.3" y="155.1" transform="rotate(-90 305.3 155.1)">C191</text>
<text x="307.6" y="155.1" transform="rotate(-90 307.6 155.1)">1uF/M</text>
<text x="325.8" y="151">VRTC</text>
<text x="206.6" y="156.6">GSN_1V8</text>
<text x="244" y="159.9">23</text>
<text x="244" y="157.3">20</text>
<text x="248.9" y="160.6">PWRON</text>
<text x="248.9" y="158.1">GPIO2</text>
<text x="278.9" y="158.1">LDO2</text>
<text x="287" y="157.3">12</text>
<text x="325.7" y="158.4">GPS_3.3V</text>
<text x="344.2" y="158.6">+3.3V</text>
<text x="359.4" y="158.6">VRTC</text>
<text x="155.3" y="162.7">[14]</text>
<text x="160.4" y="166.5">[16] POWER_ON</text>
<text x="161.5" y="163.7">PHOTOSENSOR</text>
<text x="184.2" y="162.7">R131</text>
<text x="200.6" y="162.7">0R</text>
<text x="287" y="167.5">40</text>
<text x="305.3" y="166.5" transform="rotate(-90 305.3 166.5)">C44</text>
<text x="307.6" y="166.5" transform="rotate(-90 307.6 166.5)">1uF/M</text>
<text x="51.8" y="168.8">+3.3V</text>
<text x="215.4" y="170.3" transform="rotate(-90 215.4 170.3)">2</text>
<text x="245.2" y="170">4</text>
<text x="248.9" y="170.8">N_OE</text>
<text x="278.9" y="168.3">LDO3</text>
<text x="313.1" y="168.5">PLL_1V1</text>
<text x="278.9" y="175.9">LDO4</text>
<text x="287" y="175.1">11</text>
<text x="305.3" y="174.1" transform="rotate(-90 305.3 174.1)">C40</text>
<text x="307.6" y="174.1" transform="rotate(-90 307.6 174.1)">10uF/M</text>
<text x="325.4" y="176.4">LCD_3.3V</text>
<text x="45.8" y="181.7">R115</text>
<text x="47.2" y="184.3">470</text>
<text x="181.6" y="180.2">MLV0402ES005V0100N</text>
<text x="200.2" y="185.3">Z13</text>
<text x="215.4" y="181.4" transform="rotate(-90 215.4 181.4)">1</text>
<text x="245.2" y="185.3">6</text>
<text x="287" y="185.3">3</text>
<text x="341.6" y="180.2">R184</text>
<text x="341.6" y="182.7">10K</text>
<text x="349.2" y="180.2">R53</text>
<text x="349.2" y="182.7">10K</text>
<text x="356.9" y="180.2">R186</text>
<text x="358.1" y="182.7">10K</text>
<text x="365.8" y="180.2">R187</text>
<text x="365.8" y="182.7">10K</text>
<text x="91.7" y="187.8">CHARGING#</text>
<text x="105.8" y="187.3">[10]</text>
<text x="185.2" y="187.8">+3.3V</text>
<text x="244" y="187.8">48</text>
<text x="245.2" y="190.4">2</text>
<text x="248.9" y="188.6">WAKEUP/IRQ</text>
<text x="248.9" y="191.1">SCK</text>
<text x="248.9" y="186">N_VBUSEN</text>
<text x="276.2" y="186">N_RSTO</text>
<text x="276.7" y="188.6">PWREN</text>
<text x="277.5" y="191.1">SYSEN</text>
<text x="287" y="187.8">27</text>
<text x="287" y="190.4">29</text>
<text x="61.8" y="192.4">D13</text>
<text x="66.5" y="192.1">1N4148</text>
<text x="199.4" y="194.2">R151</text>
<text x="207" y="194.2">10K</text>
<text x="245.2" y="192.9">1</text>
<text x="248.9" y="193.7">SDA</text>
<text x="269.2" y="193.7">PWROK/N_LBO</text>
<text x="287" y="192.9">5</text>
<text x="368.8" y="193.4">RESET#</text>
<text x="380" y="193.2">[3]</text>
<text x="56.2" y="201">LD4</text>
<text x="154.4" y="202.8">[5,6,7,14,15]</text>
<text x="160.8" y="200.5">[5,13]</text>
<text x="167.6" y="203.3">SCL0</text>
<text x="167.6" y="200.8">PMU_IRQ#</text>
<text x="349.3" y="203.1">2</text>
<text x="353.1" y="203.8">2</text>
<text x="359.5" y="203.8">4</text>
<text x="363.2" y="203.1">4</text>
<text x="55.2" y="204.1">BLUE</text>
<text x="154.4" y="205.9">[5,6,7,14,15]</text>
<text x="168.4" y="205.9">SDA0</text>
<text x="247.6" y="204.8">AXP192/QFN48</text>
<text x="298.4" y="205.9">TP15</text>
<text x="328.7" y="204.8">C18</text>
<text x="328.7" y="207.1">0.1UF</text>
<text x="349.3" y="208.1">1</text>
<text x="353.1" y="208.9">1</text>
<text x="359.5" y="208.9">3</text>
<text x="363.2" y="208.1">3</text>
<text x="339.1" y="210.7">R18</text>
<text x="339.1" y="213.2">10K</text>
<text x="353.1" y="213.5">S3</text>
<text x="359.4" y="213.5">RESET</text>
<text x="205.7" y="220.8">TP14</text>
<text x="319" y="221.9">MLV0402ES005V0100N</text>
<text x="326.4" y="217.3">Z14</text>
<text x="70.9" y="222.1">TOTAL_POWER</text>
<text x="93" y="228">IRLML6401</text>
<text x="98.6" y="225.4">Q4</text>
<text x="106.1" y="222.1">POWER_BOOST</text>
<text x="141.6" y="226.9">L3</text>
<text x="146.3" y="227.2">4.7uH</text>
<text x="185.4" y="227.2">33K 1%</text>
<text x="186.7" y="224.6">R192</text>
<text x="200" y="222.1">+5V</text>
<text x="141.6" y="233">SWPA4020</text>
<text x="168.9" y="228.7">D3</text>
<text x="179.1" y="228.7">SS24</text>
<text x="68.6" y="237.4">0.1uF</text>
<text x="70" y="239.6">C25</text>
<text x="87.6" y="236.1">R46</text>
<text x="87.6" y="238.6">10K</text>
<text x="131.4" y="238.6">5</text>
<text x="139.2" y="239.4">VCC</text>
<text x="152.8" y="239.4">LX</text>
<text x="162.1" y="238.6">1</text>
<text x="170" y="237.4">220pF/A</text>
<text x="174.1" y="239.6">C72</text>
<text x="194.2" y="236.3">C171</text>
<text x="95.2" y="240.2">R6</text>
<text x="99" y="240.2">30K</text>
<text x="115.6" y="244">R57</text>
<text x="123.2" y="244">30K</text>
<text x="194.7" y="244">1NF/A</text>
<text x="210.6" y="245.2">C5</text>
<text x="83.8" y="247">Q6</text>
<text x="84.3" y="250.6">3904</text>
<text x="92.7" y="248" transform="rotate(-90 92.7 248)">3</text>
<text x="131.4" y="246.2">4</text>
<text x="139.2" y="247">EN</text>
<text x="148.1" y="246.7" transform="rotate(-90 148.1 246.7)">GND</text>
<text x="152.7" y="247">FB</text>
<text x="162.1" y="246.2">3</text>
<text x="67.3" y="255.1">R196</text>
<text x="74.9" y="255.1">10K</text>
<text x="79.3" y="257.7">1</text>
<text x="147.3" y="254.5" transform="rotate(-90 147.3 254.5)">2</text>
<text x="151.1" y="256.4">LM2733XMF</text>
<text x="152.4" y="252.6">U8</text>
<text x="180.3" y="256.4">R195</text>
<text x="200.5" y="256.7">C23</text>
<text x="209.3" y="254.1">22uF 10V</text>
<text x="46.8" y="258.7">[6] +5V_EN</text>
<text x="126" y="261.7">0.1uF/10V X5R K</text>
<text x="179.1" y="260.2">10K 1%</text>
<text x="199.2" y="260.5">22uF 10V</text>
<text x="73.7" y="266.6">R197</text>
<text x="73.7" y="269.1">10K</text>
<text x="92.7" y="268.5" transform="rotate(-90 92.7 268.5)">2</text>
<text x="116.7" y="269.4">C35</text>
<text x="130.7" y="269.4">C66</text>
<text x="106.7" y="275.4">C73</text>
<text x="116.2" y="271.9">10uF/M</text>
<text x="302.3" y="272.4">Title</text>
<text x="100.3" y="279.3">0.1uF/10V X5R K</text>
<text x="302.3" y="280">Size</text>
<text x="315" y="280">Number</text>
<text x="365.8" y="280">Revision</text>
<text x="302.3" y="287.7">Date:</text>
<text x="353.3" y="287.4">Sheet</text>
<text x="362.9" y="287.4">of</text>
<text x="302.3" y="290.2">File:</text>
<text x="353.1" y="290.2">Drawn By:</text>
</g>
<g font-size="2">
<text x="190.5" y="107.9">XP162A12A6PR</text>
<text x="209.8" y="177.9" transform="rotate(-90 209.8 177.9)">MTA</text>
<text x="211.8" y="179.9" transform="rotate(-90 211.8 179.9)">ON/OFF</text>
</g>
</svg>
